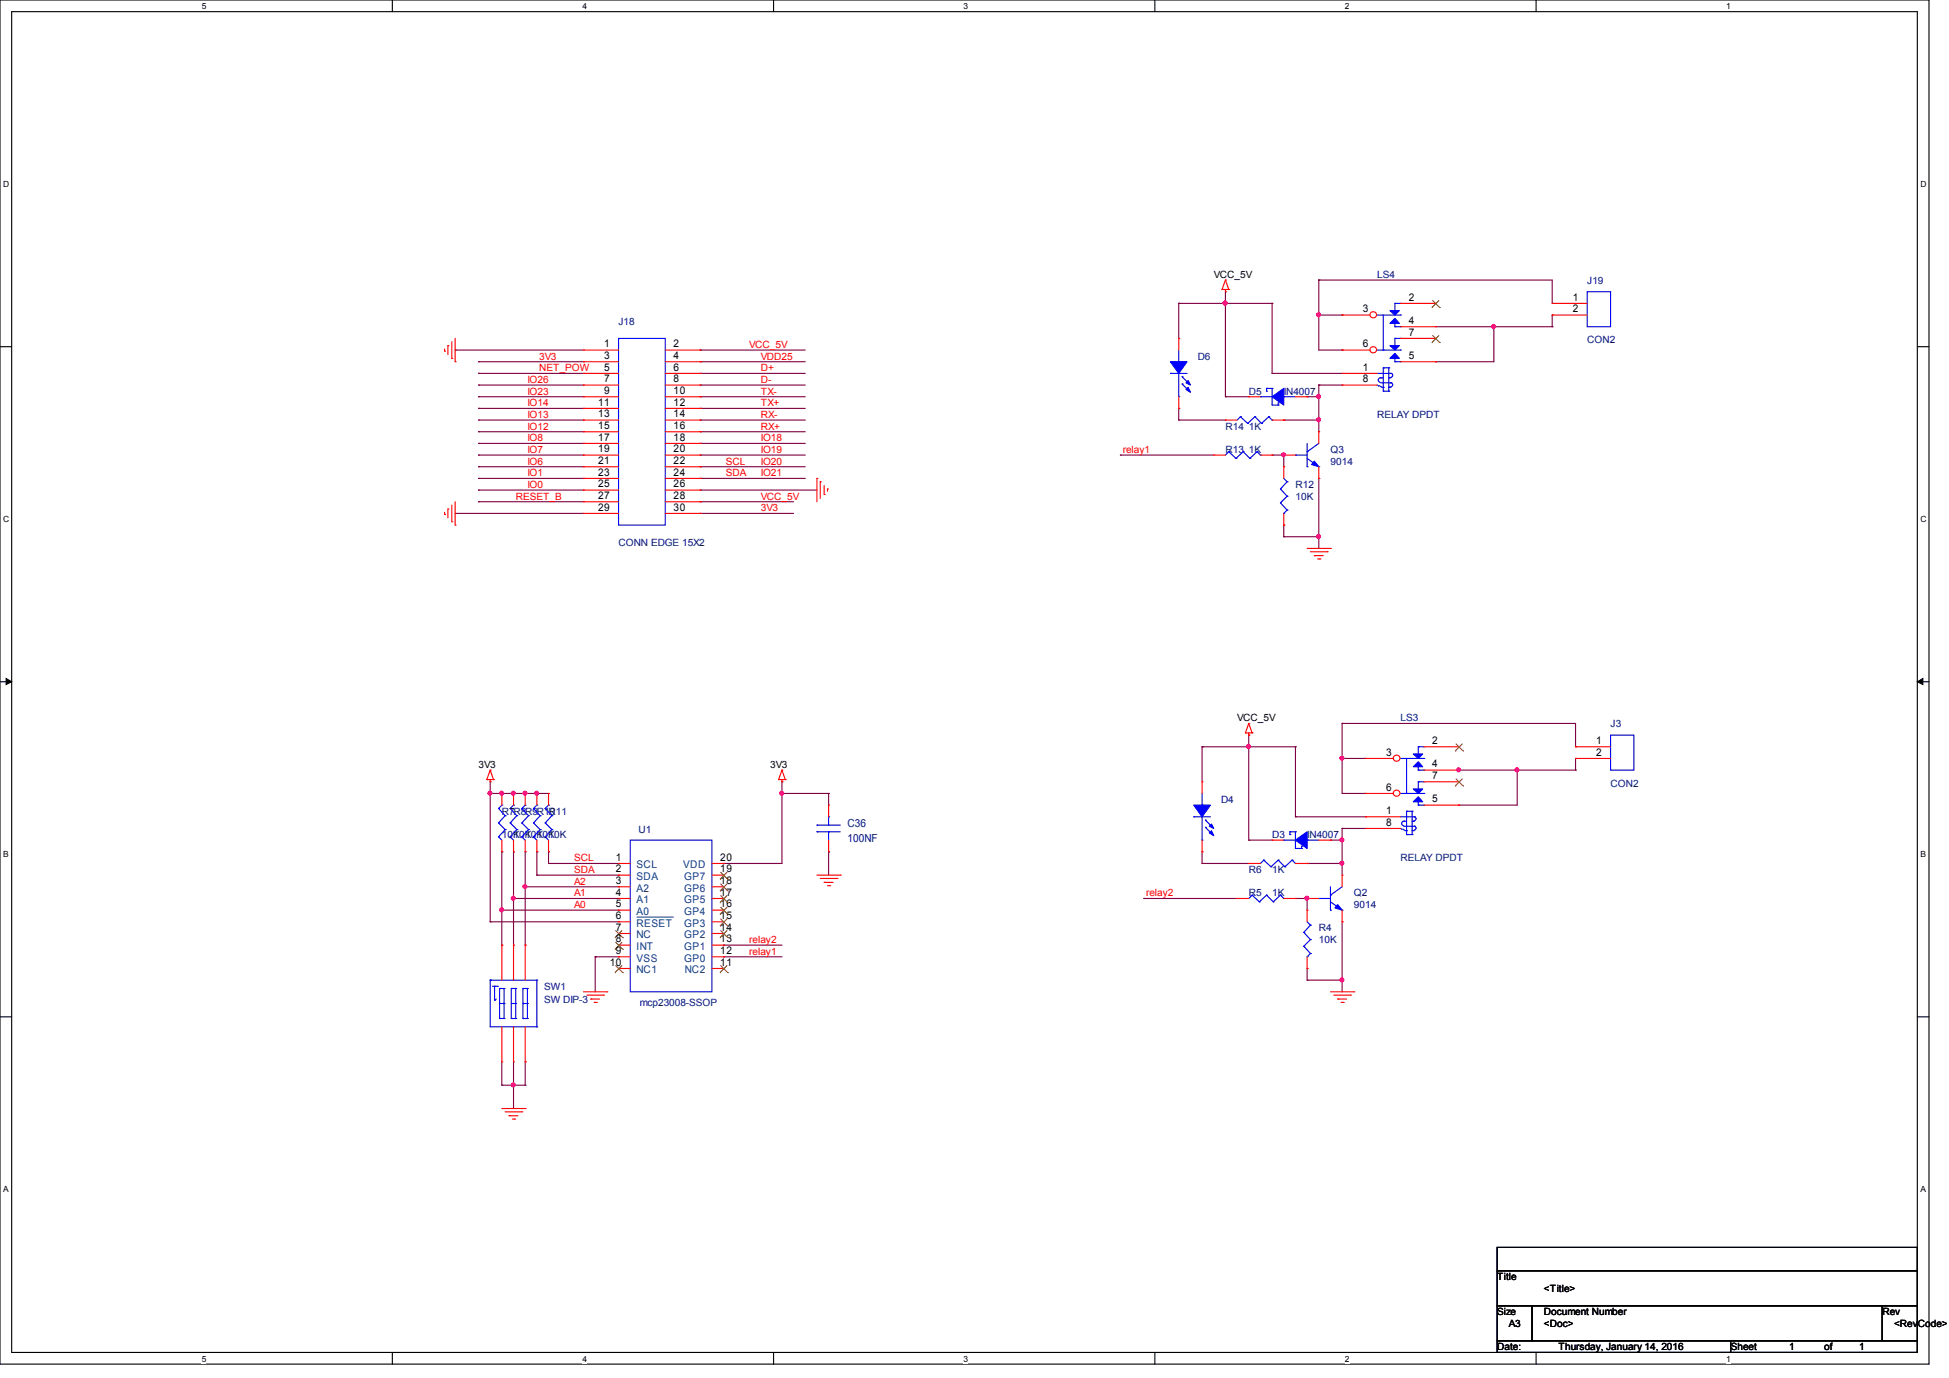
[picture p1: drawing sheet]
<svg xmlns="http://www.w3.org/2000/svg" width="297mm" height="210mm" viewBox="0 0 297 210" stroke-linecap="round" stroke-linejoin="round" font-family="sans-serif">
<path d="M0 0h293.9v207.9h-293.9zM1.8 1.8h290.3v204.3h-290.3z" fill="none" stroke="#000" stroke-width=".17"/>
<g fill="#fff">
<path d="M30.7 .3h.7v1.4h-.7z"/>
<path d="M30.7 206.3h.7v1.5h-.7z"/>
</g>
<path d="M59.8 0v1.8M59.8 206.1v1.8" fill="none" stroke="#000" stroke-width=".17"/>
<g fill="#fff">
<path d="M88.7 .3h.7v1.4h-.7z"/>
<path d="M88.7 206.3h.7v1.5h-.7z"/>
</g>
<path d="M117.9 0v1.8M117.9 206.1v1.8" fill="none" stroke="#000" stroke-width=".17"/>
<g fill="#fff">
<path d="M146.8 .3h.7v1.4h-.7z"/>
<path d="M146.8 206.3h.7v1.5h-.7z"/>
</g>
<path d="M175.9 0v1.8M175.9 206.1v1.8" fill="none" stroke="#000" stroke-width=".17"/>
<g fill="#fff">
<path d="M204.9 .3h.7v1.4h-.7z"/>
<path d="M204.9 206.3h.7v1.5h-.7z"/>
</g>
<path d="M234 0v1.8M234 206.1v1.8" fill="none" stroke="#000" stroke-width=".17"/>
<g fill="#fff">
<path d="M263 .3h.7v1.4h-.7z"/>
<path d="M263 206.3h.7v1.5h-.7z"/>
<path d="M.5 27.3h.9v1.4h-.9z"/>
<path d="M292.6 27.3h.9v1.4h-.9z"/>
<path d="M.5 78.3h.9v1.5h-.9z"/>
<path d="M292.6 78.3h.9v1.5h-.9z"/>
</g>
<path d="M0 52.8h1.8M292.1 52.8h1.8" fill="none" stroke="#000" stroke-width=".17"/>
<g fill="#fff">
<path d="M.5 129.4h.9v1.4h-.9z"/>
<path d="M292.6 129.4h.9v1.4h-.9z"/>
</g>
<path d="M0 103.9h1.8M292.1 103.9h1.8" fill="none" stroke="#000" stroke-width=".17"/>
<path d="M.9 103.4l.9 .5-.9 .4zM292.1 103.9l.8-.5v.9z" fill="#000" stroke="#000" stroke-width=".15"/>
<g fill="#fff">
<path d="M.5 180.4h.8v1.5h-.8z"/>
<path d="M292.6 180.4h.8v1.5h-.8z"/>
</g>
<path d="M0 154.9h1.8M292.1 154.9h1.8M228.1 190.1h64v3.5h-64zM228.1 193.6h64v5.4h-64zM228.1 199h5.3v5.3h-5.3zM233.4 199h53.4v5.3h-53.4zM286.8 199h5.3v5.3h-5.3zM228.1 204.3h35.6v1.8h-35.6zM263.7 204.3h28.4v1.8h-28.4z" fill="none" stroke="#000" stroke-width=".17"/>
<g fill="none" stroke="#800040" stroke-width=".17">
<path d="M69.3 53.3h.1M69.3 53.3h19.6M72.9 58.7h.1M72.9 55.1h.1M72.9 56.9h.1M72.9 55.1h16M72.9 58.7h16M72.9 56.9h16M106.7 55.1h.1M106.7 56.9h.1M106.7 58.7h.1M106.7 53.3h.1"/>
<path d="M106.7 55.1h16M106.7 58.7h16M106.7 56.9h16M106.7 53.3h16M179.6 46.2h.1M179.6 46.2h14.2M179.6 46.2v5.4M186.7 46.2h.1M186.7 44.4h.1M186.7 44.4v16.1M193.8 46.2h.1M193.8 56.9h.1"/>
<path d="M193.8 56.9h10.7M193.8 46.2v10.7M200.9 58.7h.1M200.9 48h.1M200.9 42.7h.1M200.9 58.7h3.6M200.9 42.7v10.6h3.6M200.9 58.7v7.1M200.9 42.7h35.6v3.5M200.9 48h3.6M204.5 48h.1M204.5 53.3h.1"/>
<path d="M218.7 55.1h.1M218.7 49.8h17.8M227.6 49.8h.1M227.6 49.8v5.3h-8.9M236.5 48h.1M236.5 46.2h.1M236.5 49.8h.1M236.5 48v1.8M69.3 78.2h.1M69.3 78.2h19.6M72.9 76.5h.1M72.9 74.7h.1"/>
<path d="M72.9 71.1h.1M72.9 72.9h.1M72.9 65.8h.1M72.9 67.6h.1M72.9 69.3h.1M72.9 62.2h.1M72.9 64h.1M72.9 60.5h.1M72.9 76.5h16M72.9 74.7h16M72.9 71.1h16M72.9 72.9h16"/>
<path d="M72.9 65.8h16M72.9 67.6h16M72.9 69.3h16M72.9 62.2h16M72.9 64h16M72.9 60.5h16M106.7 67.6h.1M106.7 71.1h.1M106.7 69.3h.1M106.7 72.9h.1M106.7 60.5h.1M106.7 62.2h.1"/>
<path d="M106.7 64h.1M106.7 65.8h.1M106.7 74.7h.1M106.7 76.5h.1M106.7 78.2h.1M106.7 76.5h14.2M106.7 74.7h17.8M106.7 71.1h16M106.7 72.9h16M106.7 65.8h16M106.7 67.6h16M106.7 69.3h16"/>
<path d="M106.7 62.2h16M106.7 64h16M106.7 60.5h16M106.7 78.2h14.2M170.7 69.3h.1M170.7 69.3h14.2M179.6 62.2h.1M179.6 64h.1M179.6 64h7.1M179.6 62.2v1.8M186.7 60.5h.1M186.7 60.5h3.5"/>
<path d="M193.8 69.3h.1M193.8 69.3h1.8M195.6 69.3h.1M195.6 64h.1M195.6 64h5.3M195.6 69.3v1.8M199.1 60.5h.1M199.1 60.5h1.8M200.9 72.9h.1M200.9 64h.1M200.9 60.5h.1M200.9 72.9v10.7"/>
<path d="M195.6 80h.1M195.6 81.8h.1M195.6 80v1.8M195.6 81.8h5.3M200.9 81.8h.1M74.7 119.1h.1M74.7 119.1v21.4M119.1 119.1h.1M119.1 119.1v12.5h-8.9M183.1 113.8h.1M183.1 113.8h14.3M183.1 113.8v5.3"/>
<path d="M190.2 113.8h.1M190.2 112h.1M190.2 112v16M197.4 113.8h.1M197.4 113.8v10.7M204.5 115.6h.1M204.5 110.2h.1M204.5 110.2v10.7h3.5M204.5 110.2h35.5v3.6M204.5 115.6h3.5M208 115.6h.1M222.2 117.3h17.8"/>
<path d="M231.1 117.3h.1M231.1 117.3v5.4h-8.9M240 115.6h.1M240 113.8h.1M240 117.3h.1M240 115.6v1.7M74.7 120.9h.1M74.7 120.9h8.9M76.5 129.8h.1M76.5 138.7h.1M76.5 120.9h.1M76.5 129.8v14.2"/>
<path d="M76.5 138.7h17.7M78.2 129.8h.1M78.2 136.9h.1M78.2 120.9h.1M78.2 136.9h16M78.2 129.8v14.2M80 120.9h.1M80 129.8h.1M80 135.1h.1M80 129.8v14.2M80 135.1h14.2M81.8 133.3h.1"/>
<path d="M81.8 120.9h.1M81.8 129.8h.1M81.8 133.3h12.4M81.8 129.8v3.5M83.6 131.6h.1M83.6 129.8h.1M83.6 131.6h10.6M83.6 129.8v1.8M110.2 131.6h.1M119.1 120.9h.1M119.1 120.9h7.1M126.2 120.9h.1"/>
<path d="M126.2 129.8h.1M126.2 120.9v1.8M126.2 129.8v3.5M174.2 136.9h.1M174.2 136.9h14.3M183.1 129.8h.1M183.1 131.6h.1M183.1 129.8v1.8M183.1 131.6h7.1M190.2 128h.1M190.2 128h3.6M197.4 136.9h.1"/>
<path d="M197.4 124.5h.1M197.4 136.9h1.7M197.4 124.5h10.6M199.1 136.9h.1M199.1 131.6h.1M199.1 136.9v1.8M199.1 131.6h5.4M202.7 128h.1M202.7 128h1.8M204.5 126.2h.1M204.5 131.6h.1M204.5 128h.1"/>
<path d="M204.5 126.2v7.1M204.5 126.2h3.5M208 120.9h.1M222.2 122.7h.1M74.7 140.5h.1M74.7 140.5h19.5M76.5 144h.1M78.2 144h.1M80 144h.1M90.7 145.8h.1M90.7 145.8h3.5M90.7 145.8v5.3"/>
<path d="M110.2 144h.1M110.2 145.8h.1M110.2 144h8.9M110.2 145.8h8.9M199.1 147.6h.1M199.1 149.4h.1M199.1 147.6v1.8M199.1 149.4h5.4M204.5 149.4h.1M204.5 140.5h.1M204.5 140.5v10.6M76.5 165.4h.1"/>
<path d="M76.5 161.8v3.6M76.5 165.4h3.5M78.2 165.4h.1M78.2 168.9h.1M78.2 161.8v7.1M80 161.8h.1M80 165.4h.1M80 161.8v3.6"/>
</g>
<g fill="#f0f" stroke="#f0f" stroke-width=".17">
<circle cx="199.1" cy="136.9" r=".3"/>
<circle cx="204.4" cy="149.3" r=".3"/>
<circle cx="190.2" cy="113.7" r=".3"/>
<circle cx="204.4" cy="131.5" r=".3"/>
<circle cx="204.4" cy="128" r=".3"/>
<circle cx="119.1" cy="120.9" r=".3"/>
<circle cx="78.2" cy="136.9" r=".3"/>
<circle cx="76.4" cy="138.6" r=".3"/>
<circle cx="74.6" cy="120.9" r=".3"/>
<circle cx="81.7" cy="120.9" r=".3"/>
<circle cx="80" cy="120.9" r=".3"/>
<circle cx="80" cy="135.1" r=".3"/>
<circle cx="76.4" cy="120.9" r=".3"/>
<circle cx="78.2" cy="120.9" r=".3"/>
<circle cx="231.1" cy="117.3" r=".3"/>
<circle cx="222.2" cy="117.3" r=".3"/>
<circle cx="204.4" cy="115.5" r=".3"/>
<circle cx="195.5" cy="69.3" r=".3"/>
<circle cx="200.9" cy="81.7" r=".3"/>
<circle cx="186.6" cy="46.2" r=".3"/>
<circle cx="200.9" cy="64" r=".3"/>
<circle cx="200.9" cy="60.4" r=".3"/>
<circle cx="227.5" cy="49.7" r=".3"/>
<circle cx="200.9" cy="48" r=".3"/>
<circle cx="78.2" cy="165.3" r=".3"/>
</g>
<g fill="none" stroke="#f00" stroke-width=".17">
<path d="M67.7 53.5h.1M67.7 53.2v.3M68.2 52.7h.1M68.2 52.7v1.3M68.8 54.6h.1M68.8 52.1v2.5M69.3 55.1h.1M69.3 51.6v3.5M88.9 53.3h.1M88.9 55.1h.1M88.9 56.9h.1M88.9 58.7h.1"/>
<path d="M88.9 53.3h5.3M88.9 55.1h5.3M88.9 56.9h5.3M88.9 58.7h5.3M101.3 53.3h5.4M101.3 55.1h5.4M101.3 56.9h5.4M101.3 58.7h5.4M106.7 53.3h.1M106.7 55.1h.1M106.7 56.9h.1M106.7 58.7h.1"/>
<path d="M186.2 44.1h.1M186.2 44.1h1M186.7 44.4h.1M186.7 42.7h.1M186.7 44.1v.3M186.7 42.7l-.5 1.4M186.7 42.7l.5 1.4M187.2 44.1h.1M67.7 78.4h.1M67.7 78.1v.3M68.2 77.6h.1M68.2 77.6v1.3"/>
<path d="M68.8 79.5h.1M68.8 77v2.5M69.3 76.5v3.5M88.9 60.5h.1M88.9 62.2h.1M88.9 64h.1M88.9 65.8h.1M88.9 67.6h.1M88.9 69.3h.1M88.9 71.1h.1M88.9 72.9h.1M88.9 74.7h.1"/>
<path d="M88.9 76.5h.1M88.9 78.2h.1M88.9 64h5.3M88.9 60.5h5.3M88.9 62.2h5.3M88.9 65.8h5.3M88.9 67.6h5.3M88.9 69.3h5.3M88.9 71.1h5.3M88.9 72.9h5.3M88.9 74.7h5.3M88.9 76.5h5.3"/>
<path d="M88.9 78.2h5.3M101.3 64h5.4M101.3 60.5h5.4M101.3 62.2h5.4M101.3 65.8h5.4M101.3 67.6h5.4M101.3 69.3h5.4M101.3 71.1h5.4M101.3 72.9h5.4M101.3 74.7h5.4M101.3 76.5h5.4M101.3 78.2h5.4"/>
<path d="M106.7 60.5h.1M106.7 62.2h.1M106.7 64h.1M106.7 65.8h.1M106.7 67.6h.1M106.7 69.3h.1M106.7 71.1h.1M106.7 72.9h.1M106.7 74.7h.1M106.7 76.5h.1M106.7 78.2h.1M124.5 72.9h.1"/>
<path d="M124.5 72.9v3.6M125 73.4h.1M125 73.4v2.5M125.6 75.4h.1M125.6 74v1.4M126.1 74.5h.1M126.1 74.5v.3M186.7 64h.1M186.7 64h1.8M193.8 64h1.8M195.6 71.1h.1M195.6 64h.1"/>
<path d="M195.6 71.1v1.8M195.6 78.2v1.8M69.3 80h.1M195.6 80h.1M199.1 83.6h3.6M199.6 84.1h2.6M200.2 84.7h.1M200.2 84.7h1.4M200.7 85.2h.4M201.1 85.2h.1M202.2 84.1h.1M202.7 83.6h.1"/>
<path d="M74.2 118.8h.1M74.2 118.8h1M74.7 119.1h.1M74.7 117.3h.1M74.7 118.8v.3M74.7 117.3l-.5 1.5M74.7 117.3l.5 1.5M75.2 118.8h.1M118.6 118.8h.1M118.6 118.8h1M119.1 119.1h.1M119.1 117.3h.1"/>
<path d="M119.1 118.8v.3M119.1 117.3l-.5 1.5M119.1 117.3l.5 1.5M119.6 118.8h.1M189.7 111.7h.1M189.7 111.7h1.1M190.2 112h.1M190.2 110.2h.1M190.2 111.7v.3M190.2 110.2l-.5 1.5M190.2 110.2l.6 1.5M190.8 111.7h.1"/>
<path d="M78.2 129.8h.1M78.2 120.9h.1M78.2 120.9v1.8M78.2 128v1.8M80 129.8h.1M80 120.9h.1M80 120.9v1.8M80 128v1.8M83.6 129.8h.1M83.6 120.9h.1M83.6 120.9v1.8M83.6 128v1.8"/>
<path d="M124.5 133.3h3.5M125 133.9h2.5M125.6 134.5h.1M125.6 134.5h1.3M126.1 135h.3M126.4 135h.1M127.5 133.9h.1M128 133.3h.1M188.5 136.9h.1M188.5 136.9h1.7M193.8 128h.1M193.8 128h1.8"/>
<path d="M195.6 136.9h1.8M197.4 136.9h.1M199.1 136.9h.1M199.1 136.9h1.8M200.9 128h1.8M202.7 128h.1M204.5 133.3h.1M204.5 133.3v1.8M204.5 138.7v1.8M76.5 144h.1M76.5 144v5.4M76.5 156.5v5.3"/>
<path d="M78.2 144h.1M78.2 144v5.4M78.2 156.5v5.3M80 144h.1M80 144v5.4M80 156.5v5.3M88.9 151.1h3.6M89.4 151.6h2.5M90 152.2h.1M90 152.2h1.4M90.5 152.7h.3M90.8 152.7h.1"/>
<path d="M91.9 151.6h.1M92.5 151.1h.1M202.7 151.1h3.5M203.2 151.6h2.5M203.8 152.2h.1M203.8 152.2h1.3M204.3 152.7h.3M204.5 140.5h.1M204.6 152.7h.1M205.7 151.6h.1M206.2 151.1h.1M76.5 161.8h.1"/>
<path d="M76.5 168.9h3.5M77 169.4h2.5M77.6 170h.1M77.6 170h1.3M78.1 170.5h.3M78.2 161.8h.1M78.4 170.5h.1M79.5 169.4h.1M80 168.9h.1M80 161.8h.1"/>
</g>
<g fill="none" stroke="#00f" stroke-width=".17">
<path d="M94.2 51.6h7.1v28.4h-7.1zM189 63.5h.1M189 63.5l-.5 .5M189 63.5l1.1 1M190.1 64.5h.1M191.2 63.5h.1M191.2 63.5l-1.1 1M191.2 63.5l1 1M192.2 64.5h.1M193.3 63.5h.1M193.3 63.5l-1.1 1M193.3 63.5l.5 .5"/>
<path d="M193.8 64h.1M195.1 74.5h.1M195.1 76.6h.1M195.1 74.5l1 1.1M195.1 76.6l1 1.1M195.6 78.2h.1M195.6 72.9l.5 .5M196.1 73.4h.1M196.1 75.6h.1M196.1 77.7h.1M196.1 73.4l-1 1.1M196.1 75.6l-1 1"/>
<path d="M196.1 77.7l-.5 .5M213.4 115.6h3.5M214.3 115.6v5.3M216.1 113.8h.1M216.1 117.3h.1M216.1 119.1h.1M216.1 113.8v1.1M216.1 116.8v.5M216.1 119.1v1.1M216.1 113.8h.8M216.1 117.3h.8M216.1 119.1h.8"/>
<path d="M216.9 115.6h.1M216.9 113.8h.1M216.9 117.3h.1M216.9 119.1h.1M77.7 127.5h.1M77.7 125.4h.1M77.7 123.2h.1M77.7 127.5l.5 .5M77.7 125.4l1 1M77.7 123.2l1 1.1M78.2 122.7h.1M78.2 122.7l-.5 .5"/>
<path d="M78.7 126.4h.1M78.7 124.3h.1M78.7 126.4l-1 1.1M78.7 124.3l-1 1.1M79.5 127.5h.1M79.5 125.4h.1M79.5 123.2h.1M79.5 127.5l.5 .5M79.5 125.4l1 1M79.5 123.2l1 1.1M80 122.7h.1M80 122.7l-.5 .5"/>
<path d="M80.5 126.4h.1M80.5 124.3h.1M80.5 126.4l-1 1.1M80.5 124.3l-1 1.1M83.1 127.5h.1M83.1 125.4h.1M83.1 123.2h.1M83.1 127.5l.5 .5M83.1 125.4l1 1M83.1 123.2l1 1.1M83.6 122.7h.1M83.6 122.7l-.5 .5"/>
<path d="M84.1 126.4h.1M84.1 124.3h.1M84.1 126.4l-1 1.1M84.1 124.3l-1 1.1M190.8 136.4h.1M190.8 136.4l-.6 .5M190.8 136.4l1.1 1M191.9 137.4h.1M193 136.4h.1M193 136.4l-1.1 1M193 136.4l1 1M194 137.4h.1"/>
<path d="M195.1 136.4h.1M195.1 136.4l-1.1 1M195.1 136.4l.5 .5M195.6 136.9h.1M195.6 128h.1M195.6 128h1.8M196.5 126.7h.1M196.5 127.2h.1M196.5 126.7h.9M196.5 126.7v.5M197.4 126.7h.1M197.4 126.7v2.6h.9"/>
<path d="M198.3 129.3h.1M198.3 128.9h.1M198.3 128.9v.4M199.1 128h.1M199.1 128h1.8M200.9 136.9h.1M200.9 136.9h1.8M202.7 136.4h.1M202.7 138.7h.1M202.7 137.4l1.8 1.3M202.7 135.1v3.6M204.5 138.7h.1"/>
<path d="M204.5 135.1l-1.8 1.3M213.3 126.2l.3 .2M213.4 124.5h2.1M213.4 120.9h3.5M213.7 126.3l.3 .2M213.8 125.1a.34 .34 0 0 0-.3 .4 .34 .34 0 0 0 .3 .3M213.9 125.1h.1M213.9 125.1h.4M213.9 125.9h1.6M214 126.6h.3M214.3 127.2h.1M214.3 123.6h.1"/>
<path d="M214.3 126.6h.1M214.3 120.9h.1M214.3 123.6v3.6M214.3 127.2h.8M214.3 123.6h.8M215.1 127.2h.1M215.1 123.6h.1M215.1 125.1h.1M215.1 126.6h.1M215.1 123.6v3.6M215.1 125.1h.4M215.1 126.6h.4"/>
<path d="M215.4 124.5a.3 .3 0 0 1 .3 .3 .3 .3 0 0 1-.3 .3M215.4 125.9a.3 .3 0 0 1 .3 .3 .3 .3 0 0 1-.3 .3M215.5 124.5h.1M215.5 125.9h.1M216.1 122.7h.1M216.1 122.2v.5M216.1 122.7h.8M216.9 122.7h.1M216.9 120.9h.1M74.7 149.4h.1M74.7 149.4v7.1h7.1M74.7 149.4h7.1"/>
<path d="M75 150.3h.8M75.4 152.4h.1M75.4 150.3h.1M75.4 150.3v2.1M75.6 152.2l-.2 .2M75.8 150.3h.1M76.1 150.6h.1M76.1 155.2h.1M76.1 150.6v4.6M76.1 150.6h.7M76.1 155.2h.7M76.1 152.9h.7"/>
<path d="M76.8 150.6h.1M76.8 155.2h.1M76.8 152.9h.1M76.8 150.6v4.6M77.9 150.6h.1M77.9 155.2h.1M77.9 150.6h.7M77.9 155.2h.7M77.9 152.9h.7M77.9 150.6v4.6M78.6 150.6h.1M78.6 155.2h.1"/>
<path d="M78.6 152.9h.1M78.6 150.6v4.6M79.7 150.6h.1M79.7 155.2h.1M79.7 150.6h.6M79.7 155.2h.6M79.7 152.9h.6M79.7 150.6v4.6M80.3 150.6h.1M80.3 155.2h.1M80.3 152.9h.1M80.3 150.6v4.6"/>
<path d="M81.8 156.5h.1M81.8 149.4h.1M81.8 149.4v7.1"/>
</g>
<g fill="#00f" stroke="#00f" stroke-width=".17">
<path d="M203.8 137.8l.7 .9-1.1-.4z"/>
<path d="M216.1 116.1l.6 .7h-1.4z"/>
<path d="M215.3 114.9h1.4l-.6 .7z"/>
<path d="M215.3 120.2h1.4l-.6 .7z"/>
<path d="M216.1 121.4l.6 .8h-1.4z"/>
<path d="M197.4 128l1.7-1.3v2.6z" fill-rule="evenodd"/>
</g>
<circle cx="212.8" cy="115.5" r=".49" fill="#fff" stroke="#f00" stroke-width=".17"/>
<path d="M208 115.6h.1M208 115.6h4.3M216.9 113.8h5.3M216.9 117.3h5.3M222.2 113.8h.1M222.2 117.3h.1" fill="none" stroke="#f00" stroke-width=".17"/>
<path d="M221.7 114.4h.1M221.8 113.3l1.1 1.1M222.8 113.3l-1.1 1.1M222.9 114.4h.1" fill="none" stroke="#804000" stroke-width=".15"/>
<circle cx="212.8" cy="120.9" r=".49" fill="#fff" stroke="#f00" stroke-width=".17"/>
<g fill="none" stroke="#f00" stroke-width=".17">
<path d="M179.6 51.6h.1M179.6 51.6v1.7M236.5 46.2h.1M236.5 48h.1M236.5 46.2h5.3M236.5 48h5.3M179.6 62.2h.1M179.6 60.5v1.7M184.9 69.3h.1M184.9 69.3h1.8M190.2 60.5h.1M190.2 60.5h1.8"/>
<path d="M192 69.3h1.8M193.8 69.3h.1M195.6 69.3h.1M195.6 69.3h1.8M197.4 60.5h1.7M199.1 60.5h.1M200.9 65.8h.1M200.9 72.9h.1M200.9 65.8v1.8M200.9 71.1v1.8M183.1 119.1h.1M183.1 119.1v1.8"/>
<path d="M216.9 119.1h5.3M222.2 119.1h.1M240 113.8h.1M240 115.6h.1M240 113.8h5.4M240 115.6h5.4M76.5 129.8h.1M76.5 120.9h.1M76.5 120.9v1.8M76.5 128v1.8M81.8 129.8h.1M81.8 120.9h.1"/>
<path d="M81.8 120.9v1.8M81.8 128v1.8M94.2 131.6h.1M94.2 133.3h.1M94.2 135.1h.1M94.2 136.9h.1M94.2 138.7h.1M94.2 131.6h1.8M94.2 133.3h1.8M94.2 135.1h1.8M94.2 136.9h1.8M94.2 138.7h1.8"/>
<path d="M108.5 131.6h1.7M108.5 133.3h1.7M108.5 135.1h1.7M108.5 136.9h1.7M108.5 138.7h1.7M110.2 138.7h.1M110.2 136.9h.1M110.2 135.1h.1M110.2 133.3h.1M110.2 131.6h.1M126.2 129.8h.1M126.2 122.7h.1"/>
<path d="M126.2 122.7v1.8M126.2 128v1.8M183.1 129.8h.1M183.1 128v1.8M190.2 131.6h.1M190.2 131.6h1.8M197.4 131.6h1.7M199.1 138.7h.1M199.1 131.6h.1M199.1 138.7v1.8M208 120.9h.1M208 124.5h.1"/>
<path d="M208 126.2h.1M208 120.9h4.3M208 124.5h5.4M208 126.2h5.4M216.9 122.7h5.3M222.2 122.7h.1M94.2 140.5h.1M94.2 142.2h.1M94.2 144h.1M94.2 145.8h.1M94.2 147.6h.1M94.2 140.5h1.8"/>
<path d="M94.2 142.2h1.8M94.2 144h1.8M94.2 145.8h1.8M94.2 147.6h1.8M108.5 140.5h1.7M108.5 142.2h1.7M108.5 144h1.7M108.5 145.8h1.7M108.5 147.6h1.7M110.2 145.8h.1M110.2 144h.1M110.2 142.2h.1"/>
<path d="M110.2 140.5h.1M110.2 147.6h.1M199.1 147.6h.1M199.1 145.8v1.8"/>
</g>
<g fill="none" stroke="#804000" stroke-width=".15">
<path d="M221.7 119.8h.1M221.8 118.7l1.1 1.1M222.8 118.7l-1.1 1.1M222.9 119.8h.1M109.7 139.3h.1M109.7 137.5h.1M109.7 135.8h.1M109.7 134h.1M109.8 140l1.1 1.1M109.8 138.2l1.1 1.1M109.8 136.4l1.1 1.1M109.8 134.7l1.1 1.1"/>
<path d="M109.8 132.9l1.1 1.1M110.8 140l-1.1 1.1M110.8 138.2l-1.1 1.1M110.8 136.4l-1.1 1.1M110.8 134.7l-1.1 1.1M110.8 132.9l-1.1 1.1M110.9 139.3h.1M110.9 137.5h.1M110.9 135.8h.1M110.9 134h.1M93.7 142.9h.1M93.7 144.7h.1"/>
<path d="M93.7 148.2h.1M93.8 141.8l1.1 1.1M93.8 143.6l1.1 1.1M93.8 147.1l1.1 1.1M94.8 141.8l-1.1 1.1M94.8 143.6l-1.1 1.1M94.8 147.1l-1.1 1.1M94.9 142.9h.1M94.9 144.7h.1M94.9 148.2h.1M109.7 142.9h.1M109.7 141.1h.1"/>
<path d="M109.7 148.2h.1M109.8 141.8l1.1 1.1M109.8 147.1l1.1 1.1M110.8 141.8l-1.1 1.1M110.8 147.1l-1.1 1.1M110.9 142.9h.1M110.9 141.1h.1M110.9 148.2h.1"/>
</g>
<g fill="none" stroke="#00f" stroke-width=".17">
<path d="M178.3 56.9h.1M178.3 56.9h2.5M179.6 55.1h.1M179.6 53.3v1.8M179.6 56.9v3.6M180.1 57.4h.1M180.1 58.5h.1M180.1 57.4l1.1 1.1M180.1 58.5l1.1 1.1M193 59.2h.1M193 59.6h.1M193 59.2h.8"/>
<path d="M193 59.2v.4M193.8 59.2h.1M193.8 59.2v2.5h.9M209.8 58.7l.2 .1M209.8 56.9h2.1M209.8 48h3.6M209.8 53.3h3.6M210.2 58.8l.2 .1M210.3 57.6a.34 .34 0 0 0-.3 .3 .34 .34 0 0 0 .3 .4M210.3 57.6h.1M210.3 57.6h.4M210.3 58.3h1.6"/>
<path d="M210.5 59h.2M210.7 59.6h.1M210.7 56h.1M210.7 59h.1M210.7 53.3h.1M210.7 48v5.3M210.7 56v3.6M210.7 59.6h.9M210.7 56h.9M211.6 59.6h.1M211.6 56h.1M211.6 57.6h.1"/>
<path d="M211.6 59h.1M211.6 56v3.6M211.6 57.6h.3M211.6 59h.3M211.9 56.9a.3 .3 0 0 1 .3 .3 .3 .3 0 0 1-.3 .3M211.9 58.3a.3 .3 0 0 1 .3 .3 .3 .3 0 0 1-.3 .3M211.9 56.9h.1M211.9 58.3h.1M212.5 46.2h.1M212.5 49.8h.1M212.5 55.1h.1M212.5 51.6h.1"/>
<path d="M212.5 46.2v1.1M212.5 49.3v.5M212.5 51.6v1.1M212.5 54.6v.5M212.5 46.2h.9M212.5 49.8h.9M212.5 55.1h.9M212.5 51.6h.9M213.4 48h.1M213.4 46.2h.1M213.4 49.8h.1M213.4 55.1h.1"/>
<path d="M213.4 51.6h.1M213.4 53.3h.1M241.8 44.4h3.6v5.4h-3.6zM179.6 60.5h.1M187.2 68.8h.1M187.2 68.8l-.5 .5M187.2 68.8l1.1 1M188.3 69.8h.1M189.4 68.8h.1M189.4 68.8l-1.1 1M189.4 68.8l1 1M190.4 69.8h.1"/>
<path d="M191.5 68.8h.1M191.5 68.8l.5 .5M191.5 68.8l-1.1 1M192 69.3h.1M192 60.5h.1M192 60.5h1.8M194.7 61.7h.1M194.7 61.4h.1M194.7 61.4v.3M195.6 60.5h.1M195.6 60.5h1.8M197.4 69.3h.1"/>
<path d="M197.4 69.3h1.7M199.1 68.8h.1M199.1 71.1h.1M199.1 69.8l1.8 1.3M199.1 67.6v3.5M200.9 71.1h.1M200.9 67.6l-1.8 1.2M245.4 112h3.5v5.3h-3.5zM75.9 127.5h.1M75.9 125.4h.1M75.9 123.2h.1M75.9 127.5l.6 .5"/>
<path d="M75.9 125.4l1.1 1M75.9 123.2l1.1 1.1M76.5 122.7h.1M76.5 122.7l-.6 .5M77 126.4h.1M77 124.3h.1M77 126.4l-1.1 1.1M77 124.3l-1.1 1.1M81.3 127.5h.1M81.3 125.4h.1M81.3 123.2h.1M81.3 127.5l.5 .5"/>
<path d="M81.3 125.4l1 1M81.3 123.2l1 1.1M81.8 122.7h.1M81.8 122.7l-.5 .5M82.3 126.4h.1M82.3 124.3h.1M82.3 126.4l-1 1.1M82.3 124.3l-1 1.1M96 128h12.5v23.1h-12.5zM124.5 125.7h.1M124.5 126.7h.1M124.5 125.7h3.5"/>
<path d="M124.5 126.7h3.5M126.2 124.5h.1M126.2 126.7h.1M126.2 124.5v1.2M126.2 126.7v1.3M181.9 124.5h.1M181.9 124.5h2.5M183.1 122.7h.1M183.1 128h.1M183.1 120.9v1.8M183.1 124.5v3.5M183.6 125h.1"/>
<path d="M183.6 126.1h.1M183.6 125l1.1 1.1M183.6 126.1l1.1 1.1M192.5 131.1h.1M192.5 131.1l-.5 .5M192.5 131.1l1.1 1M193.6 132.1h.1M194.7 131.1h.1M194.7 131.1l-1.1 1M194.7 131.1l1 1M195.7 132.1h.1M196.8 131.1h.1"/>
<path d="M196.8 131.1l-1.1 1M196.8 131.1l.6 .5M197.4 131.6h.1M198.6 142.1h.1M198.6 144.2h.1M198.6 142.1l1 1.1M198.6 144.2l1 1.1M199.1 145.8h.1M199.1 140.5l.5 .5M199.6 141h.1M199.6 143.2h.1M199.6 145.3h.1"/>
<path d="M199.6 141l-1 1.1M199.6 143.2l-1 1M199.6 145.3l-.5 .5"/>
</g>
<g fill="#00f" stroke="#00f" stroke-width=".17">
<path d="M200.2 70.3l.7 .8-1.1-.3z"/>
<path d="M212.5 48.5l.7 .8h-1.4z"/>
<path d="M211.8 47.3h1.4l-.7 .7z"/>
<path d="M211.8 52.7h1.4l-.7 .6z"/>
<path d="M212.5 53.8l.7 .8h-1.4z"/>
<path d="M178.3 55.1h2.5l-1.2 1.8z" fill-rule="evenodd"/>
<path d="M181 59l.4 .8-.7-.4z" fill-rule="evenodd"/>
<path d="M181 58l.4 .7-.7-.4z" fill-rule="evenodd"/>
<path d="M193.8 60.5l1.8-1.3v2.5z" fill-rule="evenodd"/>
<path d="M181.9 122.7h2.5l-1.3 1.8z" fill-rule="evenodd"/>
<path d="M184.6 126.6l.3 .7-.7-.4z" fill-rule="evenodd"/>
<path d="M184.6 125.6l.3 .6-.7-.3z" fill-rule="evenodd"/>
</g>
<path d="M97 139.7h5.5M102.5 139.7h.1" fill="none" stroke="#004080" stroke-width=".15"/>
<circle cx="209.2" cy="48" r=".49" fill="#fff" stroke="#f00" stroke-width=".17"/>
<path d="M204.5 48h.1M204.5 48h4.2M213.4 46.2h5.3M213.4 49.8h5.3M218.7 46.2h.1M218.7 49.8h.1" fill="none" stroke="#f00" stroke-width=".17"/>
<path d="M218.1 46.9h.1M218.2 45.8l1.1 1.1M219.2 45.8l-1.1 1.1M219.3 46.9h.1" fill="none" stroke="#804000" stroke-width=".15"/>
<circle cx="209.2" cy="53.3" r=".49" fill="#fff" stroke="#f00" stroke-width=".17"/>
<path d="M204.5 53.3h.1M204.5 56.9h.1M204.5 58.7h.1M204.5 53.3h4.2M204.5 56.9h5.3M204.5 58.7h5.3M213.4 51.6h5.3M213.4 55.1h5.3M218.7 51.6h.1M218.7 55.1h.1" fill="none" stroke="#f00" stroke-width=".17"/>
<path d="M218.1 52.2h.1M218.2 51.1l1.1 1.1M219.2 51.1l-1.1 1.1M219.3 52.2h.1" fill="none" stroke="#804000" stroke-width=".15"/>
<g fill="#f0f" stroke="#f0f" stroke-width=".17">
<circle cx="199.1" cy="136.9" r=".3"/>
<circle cx="204.4" cy="149.3" r=".3"/>
<circle cx="190.2" cy="113.7" r=".3"/>
<circle cx="204.4" cy="131.5" r=".3"/>
<circle cx="204.4" cy="128" r=".3"/>
<circle cx="119.1" cy="120.9" r=".3"/>
<circle cx="78.2" cy="136.9" r=".3"/>
<circle cx="76.4" cy="138.6" r=".3"/>
<circle cx="74.6" cy="120.9" r=".3"/>
<circle cx="81.7" cy="120.9" r=".3"/>
<circle cx="80" cy="120.9" r=".3"/>
<circle cx="80" cy="135.1" r=".3"/>
<circle cx="76.4" cy="120.9" r=".3"/>
<circle cx="78.2" cy="120.9" r=".3"/>
<circle cx="231.1" cy="117.3" r=".3"/>
<circle cx="222.2" cy="117.3" r=".3"/>
<circle cx="204.4" cy="115.5" r=".3"/>
<circle cx="195.5" cy="69.3" r=".3"/>
<circle cx="200.9" cy="81.7" r=".3"/>
<circle cx="186.6" cy="46.2" r=".3"/>
<circle cx="200.9" cy="64" r=".3"/>
<circle cx="200.9" cy="60.4" r=".3"/>
<circle cx="227.5" cy="49.7" r=".3"/>
<circle cx="200.9" cy="48" r=".3"/>
<circle cx="78.2" cy="165.3" r=".3"/>
</g>
<g font-size="1.7" fill="#000080">
<text x="129.1" y="126.1">C36</text>
<text x="129.1" y="128.4">100NF</text>
</g>
<g font-size="1.6">
<text x="207.6" y="47.6">3</text>
<text x="214.6" y="45.8">2</text>
<text x="239.6" y="45.8">1</text>
<text x="239.6" y="47.6">2</text>
<text x="92" y="52.9">1</text>
<text x="102.6" y="52.9">2</text>
<text x="207.6" y="52.9">6</text>
<text x="214.6" y="49.4">4</text>
<text x="214.6" y="51.1">7</text>
<text x="92" y="54.7">3</text>
<text x="92" y="56.5">5</text>
<text x="92" y="58.3">7</text>
<text x="102.6" y="54.7">4</text>
<text x="102.6" y="56.5">6</text>
<text x="102.6" y="58.3">8</text>
<text x="207.6" y="56.5">1</text>
<text x="207.6" y="58.3">8</text>
<text x="214.6" y="54.7">5</text>
<text x="91.1" y="61.8">11</text>
<text x="91.1" y="63.6">13</text>
<text x="91.1" y="65.4">15</text>
<text x="92" y="60">9</text>
<text x="102.6" y="60">10</text>
<text x="102.6" y="61.8">12</text>
<text x="102.6" y="63.6">14</text>
<text x="102.6" y="65.4">16</text>
<text x="91.1" y="67.1">17</text>
<text x="91.1" y="68.9">19</text>
<text x="91.1" y="70.7">21</text>
<text x="102.6" y="67.1">18</text>
<text x="102.6" y="68.9">20</text>
<text x="102.6" y="70.7">22</text>
<text x="91.1" y="72.5">23</text>
<text x="91.1" y="74.3">25</text>
<text x="91.1" y="76">27</text>
<text x="91.1" y="77.8">29</text>
<text x="102.6" y="72.5">24</text>
<text x="102.6" y="74.3">26</text>
<text x="102.6" y="76">28</text>
<text x="102.6" y="77.8">30</text>
<text x="218.2" y="113.4">2</text>
<text x="243.2" y="113.4">1</text>
<text x="211.2" y="115.1">3</text>
<text x="218.2" y="116.9">4</text>
<text x="218.2" y="118.7">7</text>
<text x="243.2" y="115.1">2</text>
<text x="211.2" y="120.5">6</text>
<text x="211.2" y="124">1</text>
<text x="211.2" y="125.8">8</text>
<text x="218.2" y="122.3">5</text>
<text x="93.8" y="131.1">1</text>
<text x="109.7" y="131.1">20</text>
<text x="93.8" y="132.9">2</text>
<text x="93.8" y="134.7">3</text>
<text x="93.8" y="136.5">4</text>
<text x="109.7" y="136.5">17</text>
<text x="109.7" y="134.7">18</text>
<text x="109.7" y="132.9">19</text>
<text x="93.8" y="138.3">5</text>
<text x="93.8" y="141.8">7</text>
<text x="93.8" y="143.6">8</text>
<text x="93.8" y="140">6</text>
<text x="109.7" y="143.6">13</text>
<text x="109.7" y="141.8">14</text>
<text x="109.7" y="140">15</text>
<text x="109.7" y="138.3">16</text>
<text x="92.9" y="147.2">10</text>
<text x="93.8" y="145.4">9</text>
<text x="109.7" y="145.4">12</text>
<text x="109.7" y="147.2">11</text>
</g>
<g font-size="1.6" fill="#004080">
<text x="96.9" y="132.3">SCL</text>
<text x="96.9" y="134.1">SDA</text>
<text x="96.9" y="135.9">A2</text>
<text x="96.9" y="137.7">A1</text>
<text x="104.1" y="132.3">VDD</text>
<text x="104.2" y="137.7">GP5</text>
<text x="104.2" y="135.9">GP6</text>
<text x="104.2" y="134.1">GP7</text>
<text x="96.9" y="139.4">A0</text>
<text x="96.9" y="141.2">RESET</text>
<text x="96.9" y="143">NC</text>
<text x="104.2" y="143">GP2</text>
<text x="104.2" y="141.2">GP3</text>
<text x="104.2" y="139.4">GP4</text>
<text x="96.9" y="144.8">INT</text>
<text x="96.9" y="146.6">VSS</text>
<text x="96.9" y="148.3">NC1</text>
<text x="104.2" y="146.6">GP0</text>
<text x="104.2" y="144.8">GP1</text>
<text x="104.3" y="148.3">NC2</text>
</g>
<g font-size="1.5">
<text x="184.9" y="42.3">VCC_5V</text>
<text x="188.5" y="109.9">VCC_5V</text>
<text x="72.9" y="117">3V3</text>
<text x="117.4" y="117">3V3</text>
<text x="228.1" y="195.1">Title</text>
<text x="235.2" y="196.9">&lt;Title&gt;</text>
<text x="228.1" y="200.4">Size</text>
<text x="229.9" y="202.2">A3</text>
<text x="235.2" y="202.2">&lt;Doc&gt;</text>
<text x="235.2" y="200.4">Document Number</text>
<text x="286.8" y="200.4">Rev</text>
<text x="288.6" y="202.2">&lt;RevCode&gt;</text>
<text x="228.1" y="205.7">Date:</text>
<text x="237.4" y="205.7">Thursday, January 14, 2016</text>
<text x="263.7" y="205.7">Sheet</text>
<text x="272.6" y="205.7">1</text>
<text x="277.9" y="205.7">of</text>
<text x="283.2" y="205.7">1</text>
</g>
<g font-size="1.5" fill="#000080">
<text x="209.8" y="42.3">LS4</text>
<text x="241.8" y="43.3">J19</text>
<text x="94.2" y="49.4">J18</text>
<text x="241.8" y="52.3">CON2</text>
<text x="182.5" y="54.8">D6</text>
<text x="186.7" y="65.4">R14 1K</text>
<text x="190.3" y="60.1">D5</text>
<text x="195.6" y="60.1">IN4007</text>
<text x="209.8" y="63.7">RELAY DPDT</text>
<text x="186.7" y="69">R13 1K</text>
<text x="202.7" y="69">Q3</text>
<text x="202.7" y="70.8">9014</text>
<text x="197.4" y="74.3">R12</text>
<text x="197.4" y="76.1">10K</text>
<text x="94.2" y="83.2">CONN EDGE 15X2</text>
<text x="213.4" y="109.9">LS3</text>
<text x="245.4" y="110.8">J3</text>
<text x="245.4" y="119.9">CON2</text>
<text x="76.5" y="124.1">R7R8R9R10</text>
<text x="83.6" y="124.1">R11</text>
<text x="186" y="122.3">D4</text>
<text x="76.5" y="127.7">10K 10K 10K</text>
<text x="78.2" y="127.7">10K 10K</text>
<text x="97.3" y="127">U1</text>
<text x="193.8" y="127.7">D3</text>
<text x="199.1" y="127.7">IN4007</text>
<text x="213.4" y="131.2">RELAY DPDT</text>
<text x="190.3" y="136.6">R5</text>
<text x="190.3" y="133">R6</text>
<text x="193.8" y="136.6">1K</text>
<text x="193.8" y="133">1K</text>
<text x="206.3" y="136.6">Q2</text>
<text x="200.9" y="141.9">R4</text>
<text x="200.9" y="143.7">10K</text>
<text x="206.3" y="138.3">9014</text>
<text x="82.9" y="150.8">SW1</text>
<text x="82.9" y="152.9">SW DIP-3</text>
<text x="97.5" y="153.2">mcp23008-SSOP</text>
</g>
<g font-size="1.5" fill="#f00">
<text x="114.1" y="53">VCC_5V</text>
<text x="80.4" y="58.3">IO26</text>
<text x="82.1" y="54.8">3V3</text>
<text x="82.1" y="56.6">NET_POW</text>
<text x="115.9" y="54.8">VDD25</text>
<text x="115.9" y="56.6">D+</text>
<text x="115.9" y="58.3">D-</text>
<text x="80.4" y="65.4">IO12</text>
<text x="80.4" y="61.9">IO14</text>
<text x="80.4" y="63.7">IO13</text>
<text x="80.4" y="60.1">IO23</text>
<text x="115.9" y="60.1">TX-</text>
<text x="115.9" y="61.9">TX+</text>
<text x="115.9" y="63.7">RX-</text>
<text x="115.9" y="65.4">RX+</text>
<text x="80.4" y="70.8">IO6</text>
<text x="80.4" y="67.2">IO8</text>
<text x="80.4" y="69">IO7</text>
<text x="110.6" y="70.8">SCL</text>
<text x="115.9" y="67.2">IO18</text>
<text x="115.9" y="70.8">IO20</text>
<text x="115.9" y="69">IO19</text>
<text x="171" y="69">relay1</text>
<text x="78.6" y="76.1">RESET_B</text>
<text x="80.4" y="74.3">IO0</text>
<text x="80.4" y="72.6">IO1</text>
<text x="110.6" y="72.6">SDA</text>
<text x="115.9" y="72.6">IO21</text>
<text x="115.9" y="76.1">VCC_5V</text>
<text x="115.9" y="77.9">3V3</text>
<text x="87.5" y="131.2">SCL</text>
<text x="87.5" y="136.6">A1</text>
<text x="87.5" y="133">SDA</text>
<text x="87.5" y="134.8">A2</text>
<text x="174.6" y="136.6">relay2</text>
<text x="87.5" y="138.3">A0</text>
<text x="114.1" y="143.7">relay2</text>
<text x="114.1" y="145.5">relay1</text>
</g>
<g font-size="1.3">
<text x="30.7" y="1.4">5</text>
<text x="88.7" y="1.4">4</text>
<text x="146.8" y="1.4">3</text>
<text x="204.9" y="1.4">2</text>
<text x="263" y="1.4">1</text>
<text x=".5" y="28.4">D</text>
<text x="292.6" y="28.4">D</text>
<text x=".5" y="79.5">C</text>
<text x="292.6" y="79.5">C</text>
<text x=".5" y="130.6">B</text>
<text x="292.6" y="130.6">B</text>
<text x=".5" y="181.6">A</text>
<text x="292.6" y="181.6">A</text>
<text x="30.7" y="207.5">5</text>
<text x="88.7" y="207.5">4</text>
<text x="146.8" y="207.5">3</text>
<text x="204.9" y="207.5">2</text>
<text x="263" y="207.5">1</text>
</g>
</svg>
